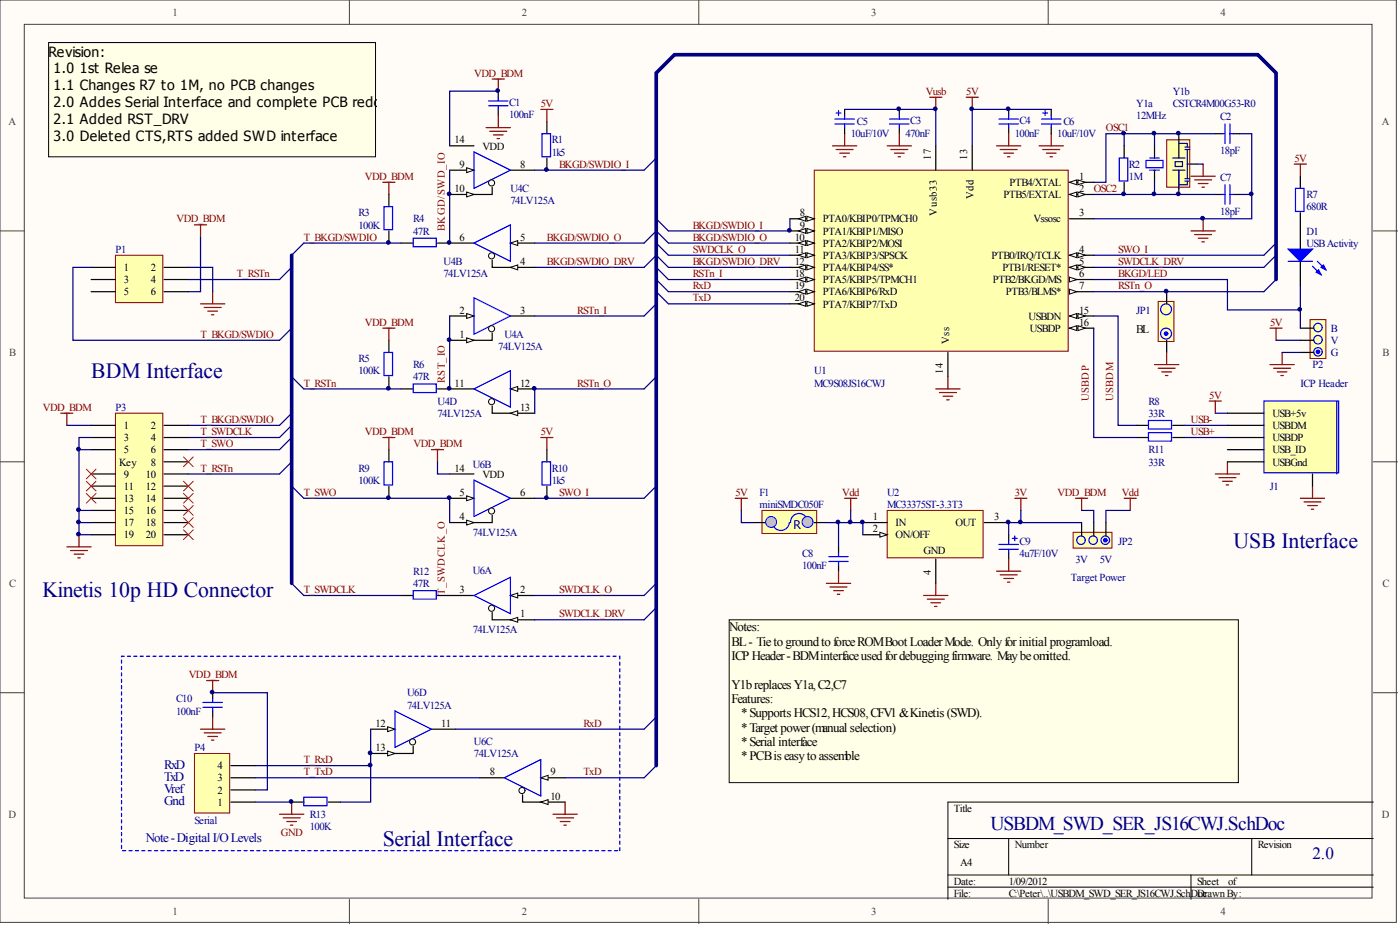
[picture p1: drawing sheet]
<svg xmlns="http://www.w3.org/2000/svg" width="292mm" height="193mm" viewBox="0 0 292 193" stroke-linecap="round" stroke-linejoin="round" font-family="sans-serif">
<g fill="#fffcf8" stroke="#404040" stroke-width=".21">
<path d="M0 0h291.3v192.4h-291.3z"/>
<path d="M5.1 5.1h281.2v182.3h-281.2z"/>
</g>
<path d="M72.9 0v5.1M145.8 0v5.1M218.7 0v5.1M0 48.2h5.1M286.5 48.2h5.1M0 96.3h5.1M286.5 96.3h5.1M0 144.5h5.1M286.5 144.5h5.1M72.9 187.6v5.1M145.8 187.6v5.1M218.7 187.6v5.1" fill="none" stroke="#404040" stroke-width=".21"/>
<path d="M197.8 174.9h88.7M210.5 174.9v7.6M261.2 174.9v7.6M286.5 167.3h-88.7v20.3M197.8 182.5h88.7M197.8 185.1h88.7M248.5 182.5v5.1" fill="none" stroke="#000" stroke-width=".21"/>
<g fill="none" stroke="#000" stroke-width=".25">
<path d="M104 19v1.3M104 22.8v1.3M114.1 25.4v2.5M114.1 33v2.5M176.2 22.8v1.3M176.2 26.6v1.3M187.6 22.8v1.3M187.6 26.6v1.3M210.5 22.8v1.3M210.5 26.6v1.3M219.3 22.8v1.3M219.3 26.6v1.3"/>
<path d="M234.5 30.4v2.6M234.5 38v2.6M253.6 27.9h1.2M257.4 27.9h1.2M271.3 36.8v2.5M81.1 40.6v2.5M81.1 48.2v2.5M83.7 50.7h2.5M91.3 50.7h2.5M253.6 40.6h1.2M257.4 40.6h1.2M271.3 44.4v2.5"/>
<path d="M83.7 81.1h2.5M91.3 81.1h2.5M237.1 88.7h2.5M237.1 91.3h2.5M244.7 88.7h2.5M244.7 91.3h2.5"/>
</g>
<g fill="none" stroke="#00f" stroke-width=".25">
<path d="M101.9 21h4.1M101.9 22.1h4.1M104 20.3v.7M104 22.1v.7M113.1 27.9h1.8v4.8h-1.8zM174.2 24.9h4.1M174.2 25.9h4.1M174.4 23.6h1.1M175 23.1v1M176.2 24.1v.8M176.2 25.9v.7M185.6 24.9h4.1"/>
<path d="M185.6 25.9h4.1M187.6 24.1v.8M187.6 25.9v.7M208.4 24.9h4.1M208.4 25.9h4.1M210.5 24.1v.8M210.5 25.9v.7M217.3 24.9h4.1M217.3 25.9h4.1M217.6 23.6h1M218.1 23.1v1M219.3 24.1v.8"/>
<path d="M219.3 25.9v.7M233.5 33h1.8v4.8h-1.8zM254.8 27.9h.8M255.6 25.9v4M255.6 38.5v4.1M256.6 25.9v4M256.6 38.5v4.1M256.6 27.9h.8M270.3 39.3h1.8v4.8h-1.8zM80.1 43.1h1.8v4.8h-1.8zM86.2 49.7h4.8v1.8h-4.8zM254.8 40.6h.8"/>
<path d="M256.6 40.6h.8M86.2 80.1h4.8v1.8h-4.8zM239.6 87.7h4.8v1.8h-4.8zM239.6 90.3h4.8v1.7h-4.8z"/>
</g>
<g fill="none" stroke="#800000" stroke-width=".25">
<path d="M79.9 38h2.5M81.1 38v2.6M101.4 26.6h5.1M102.2 27.4h3.5M102.9 28.1h2.1M103.7 28.9h.5M104 24.1v2.5M112.8 22.8h2.6M114.1 22.8v2.6M173.7 30.4h5.1M174.4 31.2h3.6M175.2 31.9h2"/>
<path d="M176 32.7h.5M176.2 27.9v2.5M185.1 30.4h5.1M185.9 31.2h3.5M186.6 31.9h2M187.4 32.7h.5M187.6 27.9v2.5M194 20.3h2.5M195.2 20.3v2.5M201.6 20.3h2.5M202.8 20.3v2.5M207.9 30.4h5.1"/>
<path d="M208.7 31.2h3.5M209.4 31.9h2.1M210.2 32.7h.5M210.5 27.9v2.5M216.8 30.4h5.1M217.6 31.2h3.5M218.3 31.9h2M219.1 32.7h.5M219.3 27.9v2.5M270 34.2h2.6M271.3 34.2v2.6M248.5 48.2h5.1"/>
<path d="M249.2 48.9h3.6M250 49.7h2M250.8 50.5h.5M251 45.6v2.6M197.8 78.6v2.5M265 76.1h5M265.7 76.8h3.6M266.5 77.6h2M267.3 78.3h.5M267.5 73.5v2.6M195.2 81.1h5.1M196 81.9h3.6"/>
<path d="M196.8 82.7h2M197.5 83.4h.5M252.3 83.7h2.5M253.6 98.9h5M253.6 83.7v2.5M254.3 99.6h3.6M256.1 96.3v2.6M255.1 100.4h2M255.8 101.2h.5"/>
</g>
<path d="M111.6 35.5h22.8M253.6 27.9h-22.9v10.1h-2.5M63.4 50.7h20.3M111.6 55.8h22.8M111.6 50.7h22.8M139.5 58.3h25.3M111.6 65.9h22.8M247.2 88.7h8.9M253.6 86.2h2.5" fill="none" stroke="#000080" stroke-width=".25"/>
<path d="M10.1 8.9h68.3v23.8h-68.3z" fill="#ffffe8" stroke="#000" stroke-width=".21"/>
<g fill="none" stroke="#000080" stroke-width=".25">
<path d="M136.9 33l-2.5 2.5M176.2 22.8h19v7.6M219.3 22.8h-16.5v7.6M258.6 27.9h2.6v17.7h-33M136.9 45.6l2.6 2.6M136.9 55.8l2.6 2.5M136.9 53.2l-2.5 2.6M136.9 48.2l-2.5 2.5M139.5 50.7h25.3M228.2 40.6h25.4M228.2 55.8h35.5M258.6 40.6h2.6"/>
<path d="M136.9 63.4l-2.5 2.5M136.9 78.6l-2.5 2.5M228.2 68.5v22.8h8.9M247.2 91.3h8.9"/>
</g>
<path d="M102.7 16.5h2.5M104 16.5v2.5M271.3 103.9h5.1M272.1 104.7h3.5M272.8 105.5h2.1M273.6 106.2h.5M273.8 101.4v2.5" fill="none" stroke="#800000" stroke-width=".25"/>
<path d="M152.1 129.3h106.3v34h-106.3z" fill="#ffffe8" stroke="#000" stroke-width=".21"/>
<path d="M265 68.5h2.5M266.2 68.5v2.5" fill="none" stroke="#800000" stroke-width=".25"/>
<path d="M273.3 66.7h3.3v8.1h-3.3z" fill="#ffffb0" stroke="#800000" stroke-width=".21"/>
<g fill="none" stroke="#00f" stroke-width=".25">
<circle cx="275" cy="68.3" r=".89"/>
<circle cx="275" cy="73.4" r=".89"/>
<circle cx="275" cy="70.9" r=".89"/>
</g>
<path d="M271.3 71h2.8M271.3 73.5h2.8M271.3 68.5h2.8" fill="none" stroke="#000" stroke-width=".25"/>
<circle cx="275" cy="73.4" r=".38" fill="#00f" stroke="#00f" stroke-width=".21"/>
<path d="M228.2 58.3h27.9v6.4h15.2v-5.1M266.2 71h5.1M267.5 73.5h3.8" fill="none" stroke="#000080" stroke-width=".25"/>
<path d="M169.9 35.5h53v37.8h-53z" fill="#ffffb0" stroke="#800000" stroke-width=".21"/>
<path d="M223.1 38h5.1" fill="none" stroke="#000" stroke-width=".25"/>
<g fill="#fffcf8" stroke="#000" stroke-width=".21">
<path d="M223.1 38l1.6-.5v1z"/>
<path d="M224.9 37.5l1.5 .5-1.5 .5z"/>
</g>
<path d="M223.1 40.6h5.1" fill="none" stroke="#000" stroke-width=".25"/>
<g fill="#fffcf8" stroke="#000" stroke-width=".21">
<path d="M223.1 40.6l1.6-.5v1z"/>
<path d="M224.9 40.1l1.5 .5-1.5 .5z"/>
</g>
<path d="M223.1 45.6h5.1M223.1 53.2h5.1" fill="none" stroke="#000" stroke-width=".25"/>
<g fill="#fffcf8" stroke="#000" stroke-width=".21">
<path d="M223.1 53.2l1.6-.5v1.1z"/>
<path d="M224.9 52.7l1.5 .5-1.5 .6z"/>
</g>
<path d="M223.1 55.8h5.1" fill="none" stroke="#000" stroke-width=".25"/>
<g fill="#fffcf8" stroke="#000" stroke-width=".21">
<path d="M223.1 55.8l1.6-.5v1z"/>
<path d="M224.9 55.3l1.5 .5-1.5 .5z"/>
</g>
<path d="M223.1 58.3h5.1" fill="none" stroke="#000" stroke-width=".25"/>
<path d="M223.1 57.8l1.6 .5-1.6 .5z" fill="#fffcf8" stroke="#000" stroke-width=".21"/>
<path d="M223.1 60.9h5.1" fill="none" stroke="#000" stroke-width=".25"/>
<path d="M223.1 60.3l1.6 .6-1.6 .5z" fill="#fffcf8" stroke="#000" stroke-width=".21"/>
<path d="M164.8 45.6h5.1" fill="none" stroke="#000" stroke-width=".25"/>
<g fill="#fffcf8" stroke="#000" stroke-width=".21">
<path d="M168.4 45.1l1.5 .5-1.5 .5z"/>
<path d="M166.6 45.6l1.5-.5v1z"/>
</g>
<path d="M164.8 48.2h5.1" fill="none" stroke="#000" stroke-width=".25"/>
<g fill="#fffcf8" stroke="#000" stroke-width=".21">
<path d="M168.4 47.7l1.5 .5-1.5 .5z"/>
<path d="M166.6 48.2l1.5-.5v1z"/>
</g>
<path d="M164.8 50.7h5.1" fill="none" stroke="#000" stroke-width=".25"/>
<g fill="#fffcf8" stroke="#000" stroke-width=".21">
<path d="M168.4 50.2l1.5 .5-1.5 .5z"/>
<path d="M166.6 50.7l1.5-.5v1z"/>
</g>
<path d="M164.8 53.2h5.1" fill="none" stroke="#000" stroke-width=".25"/>
<g fill="#fffcf8" stroke="#000" stroke-width=".21">
<path d="M168.4 52.7l1.5 .5-1.5 .6z"/>
<path d="M166.6 53.2l1.5-.5v1.1z"/>
</g>
<path d="M164.8 55.8h5.1" fill="none" stroke="#000" stroke-width=".25"/>
<g fill="#fffcf8" stroke="#000" stroke-width=".21">
<path d="M168.4 55.3l1.5 .5-1.5 .5z"/>
<path d="M166.6 55.8l1.5-.5v1z"/>
</g>
<path d="M202.8 30.4v5.1M197.8 73.5v5.1M223.1 65.9h5.1" fill="none" stroke="#000" stroke-width=".25"/>
<g fill="#fffcf8" stroke="#000" stroke-width=".21">
<path d="M223.1 65.9l1.6-.5v1z"/>
<path d="M224.9 65.4l1.5 .5-1.5 .5z"/>
</g>
<path d="M223.1 68.5h5.1" fill="none" stroke="#000" stroke-width=".25"/>
<g fill="#fffcf8" stroke="#000" stroke-width=".21">
<path d="M223.1 68.5l1.6-.6v1.1z"/>
<path d="M224.9 67.9l1.5 .6-1.5 .5z"/>
</g>
<path d="M195.2 30.4v5.1M164.8 58.3h5.1" fill="none" stroke="#000" stroke-width=".25"/>
<g fill="#fffcf8" stroke="#000" stroke-width=".21">
<path d="M168.4 57.8l1.5 .5-1.5 .5z"/>
<path d="M166.6 58.3l1.5-.5v1z"/>
</g>
<path d="M164.8 60.9h5.1" fill="none" stroke="#000" stroke-width=".25"/>
<g fill="#fffcf8" stroke="#000" stroke-width=".21">
<path d="M168.4 60.3l1.5 .6-1.5 .5z"/>
<path d="M166.6 60.9l1.5-.6v1.1z"/>
</g>
<path d="M164.8 63.4h5.1" fill="none" stroke="#000" stroke-width=".25"/>
<g fill="#fffcf8" stroke="#000" stroke-width=".21">
<path d="M168.4 62.9l1.5 .5-1.5 .5z"/>
<path d="M166.6 63.4l1.5-.5v1z"/>
</g>
<path d="M271.3 46.9v5.1M271.3 54.5v5.1M81.1 71v2.5M81.1 78.6v2.5M106.5 124.2h5.1" fill="none" stroke="#000" stroke-width=".25"/>
<path d="M268.8 54.5h5M273.8 55.5l1.8 1.8M274.9 54.5l1.7 1.8M80.1 73.5h1.8v4.8h-1.8z" fill="none" stroke="#00f" stroke-width=".25"/>
<path d="M79.9 68.5h2.5M81.1 68.5v2.5M43.1 142h2.5M44.4 142v2.5" fill="none" stroke="#800000" stroke-width=".25"/>
<path d="M63.4 81.1h20.3M136.9 159.7l-2.5 2.6M136.9 149.6l-2.5 2.5" fill="none" stroke="#000080" stroke-width=".25"/>
<g fill="#00f" stroke="#00f" stroke-width=".25">
<path d="M268.8 52h5l-2.5 2.5z"/>
<path d="M274.6 56.8l.5-.5 .5 1z"/>
<path d="M275.6 55.8l.5-.5 .5 1z"/>
</g>
<path d="M106.5 124.2l1.5-.5v1z" fill="#fffcf8" stroke="#000" stroke-width=".21"/>
<path d="M106.5 129.3h5.1" fill="none" stroke="#000" stroke-width=".25"/>
<path d="M106.5 129.3l1.5-.5v1z" fill="#fffcf8" stroke="#000" stroke-width=".21"/>
<path d="M93.8 124.2h5.1M102.7 127.8v1.5h3.8" fill="none" stroke="#000" stroke-width=".25"/>
<path d="M98.9 124.2l7.6-3.8v7.6z" fill="none" stroke="#00f" stroke-width=".25"/>
<circle cx="102.6" cy="126.9" r=".63" fill="#fffcf8" stroke="#000" stroke-width=".21"/>
<path d="M93.8 98.9h5.1M93.8 103.9h5.1" fill="none" stroke="#000" stroke-width=".25"/>
<path d="M97.4 103.4l1.5 .5-1.5 .6z" fill="#fffcf8" stroke="#000" stroke-width=".21"/>
<path d="M93.8 109h5.1" fill="none" stroke="#000" stroke-width=".25"/>
<path d="M97.4 108.5l1.5 .5-1.5 .5z" fill="#fffcf8" stroke="#000" stroke-width=".21"/>
<path d="M102.7 107.5v1.5h-3.8M106.5 103.9h5.1" fill="none" stroke="#000" stroke-width=".25"/>
<path d="M98.9 100.1l7.6 3.8-7.6 3.9z" fill="none" stroke="#00f" stroke-width=".25"/>
<circle cx="102.6" cy="106.6" r=".63" fill="#fffcf8" stroke="#000" stroke-width=".21"/>
<path d="M112.8 162.3h5.1" fill="none" stroke="#000" stroke-width=".25"/>
<path d="M112.8 162.3l1.6-.5v1z" fill="#fffcf8" stroke="#000" stroke-width=".21"/>
<path d="M112.8 167.3h5.1" fill="none" stroke="#000" stroke-width=".25"/>
<path d="M112.8 167.3l1.6-.5v1z" fill="#fffcf8" stroke="#000" stroke-width=".21"/>
<path d="M100.2 162.3h5M109 165.8v1.5h3.8" fill="none" stroke="#000" stroke-width=".25"/>
<path d="M105.2 162.3l7.6-3.8v7.6z" fill="none" stroke="#00f" stroke-width=".25"/>
<circle cx="108.9" cy="164.9" r=".63" fill="#fffcf8" stroke="#000" stroke-width=".21"/>
<path d="M77.3 152.1h5.1" fill="none" stroke="#000" stroke-width=".25"/>
<path d="M80.9 151.6l1.5 .5-1.5 .5z" fill="#fffcf8" stroke="#000" stroke-width=".21"/>
<path d="M77.3 157.2h5.1" fill="none" stroke="#000" stroke-width=".25"/>
<path d="M80.9 156.7l1.5 .5-1.5 .5z" fill="#fffcf8" stroke="#000" stroke-width=".21"/>
<path d="M86.2 155.7v1.5h-3.8M90 152.1h5.1" fill="none" stroke="#000" stroke-width=".25"/>
<path d="M82.4 148.3l7.6 3.8-7.6 3.8z" fill="none" stroke="#00f" stroke-width=".25"/>
<circle cx="86.1" cy="154.8" r=".63" fill="#fffcf8" stroke="#000" stroke-width=".21"/>
<g fill="none" stroke="#000080" stroke-width=".25">
<path d="M136.9 53.2l2.6 2.6h25.3M136.9 50.7l2.6 2.5h25.3M136.9 58.3l2.6 2.6h25.3M266.2 50.7l-2.5 2.5h-35.5M266.2 53.2l-2.5 2.6M136.9 60.9l2.6 2.5h25.3M228.2 65.9h5.1v22.8h3.8M91.3 96.3v2.6h2.5M44.4 144.5h11.4v20.3h-2.6M77.3 152.1v7.6h-24.1M95.1 152.1h39.3M53.2 167.3h7.7"/>
<path d="M117.9 162.3h16.5"/>
</g>
<g fill="none" stroke="#800000" stroke-width=".25">
<path d="M90 93.8h2.5M91.3 93.8v2.5M41.8 152.1h5.1M42.6 152.9h3.5M43.4 153.6h2M44.1 154.4h.5M44.4 149.6v2.5M58.3 169.9h5.1M59.1 170.6h3.5M59.8 171.4h2.1M60.6 172.1h.5M60.9 167.3v2.6"/>
<path d="M115.4 169.9h5M116.1 170.6h3.6M116.9 171.4h2M117.7 172.1h.5M117.9 167.3v2.6"/>
</g>
<path d="M93.8 65.9h5.1M44.4 144.5v1.3M44.4 148.3v1.3" fill="none" stroke="#000" stroke-width=".25"/>
<path d="M42.3 146.5h4.1M42.3 147.6h4.1M44.4 145.8v.7M44.4 147.6v.7" fill="none" stroke="#00f" stroke-width=".25"/>
<path d="M129.3 177.5v-40.6h-103.9v40.6h103.9" fill="none" stroke="#00f" stroke-width=".25" stroke-dasharray=".7 .7"/>
<path d="M266.2 58.3v-43.1l-3.8-3.8h-121.7l-3.8 3.8v144.5" fill="none" stroke="#000080" stroke-width=".76"/>
<path d="M97.4 65.4l1.5 .5-1.5 .5z" fill="#fffcf8" stroke="#000" stroke-width=".21"/>
<path d="M93.8 71h5.1" fill="none" stroke="#000" stroke-width=".25"/>
<path d="M97.4 70.5l1.5 .5-1.5 .5z" fill="#fffcf8" stroke="#000" stroke-width=".21"/>
<path d="M102.7 69.5v1.5h-3.8M106.5 65.9h5.1" fill="none" stroke="#000" stroke-width=".25"/>
<path d="M98.9 62.1l7.6 3.8-7.6 3.8z" fill="none" stroke="#00f" stroke-width=".25"/>
<circle cx="102.6" cy="68.6" r=".63" fill="#fffcf8" stroke="#000" stroke-width=".21"/>
<path d="M106.5 50.7h5.1" fill="none" stroke="#000" stroke-width=".25"/>
<path d="M106.5 50.7l1.5-.5v1z" fill="#fffcf8" stroke="#000" stroke-width=".21"/>
<path d="M106.5 55.8h5.1" fill="none" stroke="#000" stroke-width=".25"/>
<path d="M106.5 55.8l1.5-.5v1z" fill="#fffcf8" stroke="#000" stroke-width=".21"/>
<path d="M93.8 50.7h5.1M102.7 54.3v1.5h3.8" fill="none" stroke="#000" stroke-width=".25"/>
<path d="M98.9 50.7l7.6-3.8v7.6z" fill="none" stroke="#00f" stroke-width=".25"/>
<circle cx="102.6" cy="53.4" r=".63" fill="#fffcf8" stroke="#000" stroke-width=".21"/>
<path d="M93.8 30.4h5.1M93.8 35.5h5.1" fill="none" stroke="#000" stroke-width=".25"/>
<path d="M97.4 35l1.5 .5-1.5 .5z" fill="#fffcf8" stroke="#000" stroke-width=".21"/>
<path d="M93.8 40.6h5.1" fill="none" stroke="#000" stroke-width=".25"/>
<path d="M97.4 40.1l1.5 .5-1.5 .5z" fill="#fffcf8" stroke="#000" stroke-width=".21"/>
<path d="M102.7 39v1.6h-3.8M106.5 35.5h5.1" fill="none" stroke="#000" stroke-width=".25"/>
<path d="M98.9 31.7l7.6 3.8-7.6 3.8z" fill="none" stroke="#00f" stroke-width=".25"/>
<circle cx="102.6" cy="38.2" r=".63" fill="#fffcf8" stroke="#000" stroke-width=".21"/>
<path d="M106.5 81.1h5.1" fill="none" stroke="#000" stroke-width=".25"/>
<path d="M106.5 81.1l1.5-.5v1z" fill="#fffcf8" stroke="#000" stroke-width=".21"/>
<path d="M106.5 86.2h5.1" fill="none" stroke="#000" stroke-width=".25"/>
<path d="M106.5 86.2l1.5-.5v1z" fill="#fffcf8" stroke="#000" stroke-width=".21"/>
<path d="M93.8 81.1h5.1M102.7 84.7v1.5h3.8" fill="none" stroke="#000" stroke-width=".25"/>
<path d="M98.9 81.1l7.6-3.8v7.6z" fill="none" stroke="#00f" stroke-width=".25"/>
<circle cx="102.6" cy="83.8" r=".63" fill="#fffcf8" stroke="#000" stroke-width=".21"/>
<path d="M240.9 30.4v2.6M240.9 35.5v2.5" fill="none" stroke="#000" stroke-width=".25"/>
<path d="M239.1 33.5h3.6v1.5h-3.6zM239.9 33h2M239.9 35.5h2" fill="none" stroke="#00f" stroke-width=".25"/>
<path d="M240.9 27.9v2.5M240.9 38v2.6" fill="none" stroke="#000080" stroke-width=".25"/>
<path d="M263.7 83.7h15.6v14.9h-15.6z" fill="#ffffb0" stroke="#00f" stroke-width=".25"/>
<path d="M256.1 86.2h7.6M256.1 91.3h7.6M256.1 88.7h7.6M256.1 96.3h7.6M256.1 93.8h7.6M273.8 98.9v2.5" fill="none" stroke="#000" stroke-width=".25"/>
<path d="M278.9 83.7v15.2" fill="none" stroke="#00f" stroke-width=".25"/>
<path d="M224.4 103.9h2.5M225.7 103.9v2.6" fill="none" stroke="#800000" stroke-width=".25"/>
<path d="M136.9 48.2l2.6 2.5" fill="none" stroke="#000080" stroke-width=".25"/>
<path d="M40.6 157.2h7.3v12.4h-7.3z" fill="#ffffb0" stroke="#800000" stroke-width=".21"/>
<path d="M48.2 159.7h5M48.2 167.3h5M48.2 164.8h5M48.2 162.3h5M60.9 167.3h2.5M68.5 167.3h2.5" fill="none" stroke="#000" stroke-width=".25"/>
<path d="M63.4 166.3h4.8v1.8h-4.8z" fill="none" stroke="#00f" stroke-width=".25"/>
<path d="M104 19h-10.2v11.4M93.8 35.5v15.2M93.8 65.9v15.2M136.9 121.7l-2.5 2.5h-22.8M136.9 126.8l-2.5 2.5h-22.8M77.3 159.7v7.6h-6.3" fill="none" stroke="#000080" stroke-width=".25"/>
<path d="M40.6 46.9h2.5M41.8 46.9v2.5M41.8 63.4h5.1M42.6 64.1h3.5M43.4 64.9h2M44.1 65.7h.5M44.4 60.9v2.5" fill="none" stroke="#800000" stroke-width=".25"/>
<path d="M24.1 53.2h9.9v9.9h-9.9z" fill="#ffffb0" stroke="#800000" stroke-width=".21"/>
<path d="M19 55.8h5.1M19 58.3h5.1M34.2 55.8h5.1M34.2 58.3h5.1M19 60.9h5.1M34.2 60.9h5.1" fill="none" stroke="#000" stroke-width=".25"/>
<path d="M12.7 86.2h2.5M13.9 86.2v2.5" fill="none" stroke="#800000" stroke-width=".25"/>
<path d="M13.9 88.7h5.1M60.9 86.2l-2.6 2.5h-19M60.9 96.3l-2.6 2.6h-19M60.9 88.7l-2.6 2.6h-19" fill="none" stroke="#000080" stroke-width=".25"/>
<path d="M24.1 86.2h9.9v27.6h-9.9z" fill="#ffffb0" stroke="#800000" stroke-width=".21"/>
<g fill="none" stroke="#000" stroke-width=".25">
<path d="M19 88.7h5.1M19 91.3h5.1M19 93.8h5.1M19 98.9h5.1M34.2 88.7h5.1M34.2 91.3h5.1M34.2 93.8h5.1M34.2 96.3h5.1M34.2 98.9h5.1M81.1 93.8v2.5M114.1 93.8v2.5M19 101.4h5.1"/>
<path d="M19 103.9h5.1M19 106.5h5.1M19 109h5.1M19 111.6h5.1M34.2 101.4h5.1M34.2 103.9h5.1M34.2 106.5h5.1M34.2 109h5.1M34.2 111.6h5.1M81.1 101.4v2.5M114.1 101.4v2.5M83.7 124.2h2.5"/>
<path d="M91.3 124.2h2.5"/>
</g>
<g fill="none" stroke="#f00" stroke-width=".21">
<path d="M18 97.9l2 2M20 97.9l-2 2M38.3 95.3l2 2.1M40.3 95.3l-2 2.1M18 102.9l2 2.1M18 100.4l2 2M20 102.9l-2 2.1M20 100.4l-2 2M38.3 110.5l2 2.1M38.3 108l2 2M38.3 105.5l2 2M38.3 102.9l2 2.1"/>
<path d="M38.3 100.4l2 2M40.3 110.5l-2 2.1M40.3 108l-2 2M40.3 105.5l-2 2M40.3 102.9l-2 2.1M40.3 100.4l-2 2"/>
</g>
<g fill="none" stroke="#000080" stroke-width=".25">
<path d="M19 55.8h-3.8v15.2h43.1l2.6-2.5M39.3 55.8h5.1v5.1M41.8 49.4v11.5h-2.5M60.9 55.8l-2.6 2.5h-19M63.4 50.7l-2.5 2.5M60.9 78.6l2.5 2.5M16.5 93.8h2.5M19 91.3h-2.5v20.3h2.5M60.9 91.3l-2.6 2.5h-19M134.4 81.1h-22.8v5.1M16.5 106.5h2.5M16.5 109h2.5"/>
<path d="M60.9 101.4l2.5 2.5h30.4v5.1M136.9 101.4l-2.5 2.5h-22.8M60.9 121.7l2.5 2.5h20.3M53.2 162.3h47"/>
</g>
<path d="M79.9 91.3h2.5M81.1 91.3v2.5M112.8 91.3h2.6M114.1 91.3v2.5M13.9 114.1h5.1M14.7 114.8h3.6M15.5 115.6h2M16.2 116.4h.5M16.5 111.6v2.5" fill="none" stroke="#800000" stroke-width=".25"/>
<path d="M60.9 53.2v68.5" fill="none" stroke="#000080" stroke-width=".76"/>
<path d="M80.1 96.3h1.8v4.9h-1.8zM113.1 96.3h1.8v4.9h-1.8zM86.2 123.2h4.8v1.8h-4.8z" fill="none" stroke="#00f" stroke-width=".25"/>
<path d="M241.6 62.9h3.3v8.3h-3.3z" fill="#ffffb0" stroke="#800000" stroke-width=".21"/>
<g fill="none" stroke="#00f" stroke-width=".25">
<path d="M172.9 116.1h4.1M172.9 117.1h4.1M175 115.4v.7M175 117.1v.8M208.4 113.6h4.1M208.4 114.6h4.1M210.5 112.8v.8M210.5 114.6v.8M211.2 112.3h1M211.7 111.8v1"/>
<circle cx="243.3" cy="69.6" r="1.14"/>
<circle cx="243.3" cy="64.5" r="1.14"/>
</g>
<path d="M243.4 60.9v2.5M243.4 71v2.5M175 114.1v1.3M175 117.9v1.3M210.5 111.6v1.2M210.5 115.4v1.2" fill="none" stroke="#000" stroke-width=".25"/>
<circle cx="243.3" cy="69.6" r=".38" fill="#00f" stroke="#00f" stroke-width=".21"/>
<g fill="none" stroke="#800000" stroke-width=".25">
<path d="M240.9 76.1h5.1M241.6 76.8h3.6M242.4 77.6h2M243.2 78.3h.5M243.4 73.5v2.6M175 119.2v2.5M207.9 119.2h5.1M208.7 119.9h3.5M210.5 116.6v2.6M172.4 121.7h5.1M173.2 122.5h3.5M173.9 123.2h2.1"/>
<path d="M174.7 124h.5M192.7 124.2h5.1M193.5 125h3.5M194.2 125.8h2.1M195 126.5h.5M195.2 121.7v2.5M209.4 120.7h2.1M210.2 121.4h.5"/>
</g>
<path d="M185.1 106.5h20v9.9h-20z" fill="#ffffb0" stroke="#800000" stroke-width=".21"/>
<path d="M180 111.6h5.1M195.2 116.6v5.1" fill="none" stroke="#000" stroke-width=".25"/>
<path d="M183.6 111l1.5 .6-1.5 .5z" fill="#fffcf8" stroke="#000" stroke-width=".21"/>
<path d="M180 109h5.1M205.4 109h5.1" fill="none" stroke="#000" stroke-width=".25"/>
<path d="M153.4 103.9h2.5M154.7 103.9v2.6" fill="none" stroke="#800000" stroke-width=".25"/>
<path d="M159 106.5h11.4v4.8h-11.4z" fill="#ffffb0" stroke="#800000" stroke-width=".21"/>
<path d="M157.2 109h2.5M169.9 109h2.5" fill="none" stroke="#000" stroke-width=".25"/>
<path d="M164.7 109a1.77 1.77 0 0 1-1.8 1.7 1.77 1.77 0 0 1-1.8-1.7M168.5 109a1.77 1.77 0 0 0-1.8-1.9 1.77 1.77 0 0 0-1.8 1.9" fill="none" stroke="#00f" stroke-width=".25"/>
<g fill="#c0c0c0" stroke="#00f" stroke-width=".21">
<circle cx="160.9" cy="108.9" r="1.14"/>
<circle cx="168.5" cy="108.9" r="1.14"/>
</g>
<path d="M164.8 45.6v2.6h-25.3M154.7 106.5v2.5h2.5M235.8 106.5h-5.1v2.5" fill="none" stroke="#000080" stroke-width=".25"/>
<path d="M176.2 103.9h2.6M177.5 103.9v2.6M211.7 103.9h2.6M213 103.9v2.6M234.5 103.9h2.6M235.8 103.9v2.6" fill="none" stroke="#800000" stroke-width=".25"/>
<path d="M223.9 111h8.1v3.3h-8.1z" fill="#ffffb0" stroke="#800000" stroke-width=".21"/>
<g fill="none" stroke="#00f" stroke-width=".25">
<circle cx="225.5" cy="112.7" r=".89"/>
<circle cx="228.1" cy="112.7" r=".89"/>
<circle cx="230.6" cy="112.7" r=".89"/>
</g>
<path d="M225.7 109v2.8M228.2 109v2.8M230.7 109v2.8" fill="none" stroke="#000" stroke-width=".25"/>
<circle cx="230.6" cy="112.7" r=".38" fill="#00f" stroke="#00f" stroke-width=".21"/>
<path d="M266.2 58.3l-2.5 2.6h-35.5M225.7 106.5h2.5v2.5" fill="none" stroke="#000080" stroke-width=".25"/>
<path d="M243.4 29.2h4.8v9.8h-4.8z" fill="#ffffb0" stroke="#800000" stroke-width=".21"/>
<path d="M246 27.9v5.1M246 39.3v1.3M248.5 34.2h1.3" fill="none" stroke="#000" stroke-width=".25"/>
<path d="M244.7 33h2.5M244.7 35.5h2.5M245.2 33.7h1.5v1h-1.5zM246 35.5v3.8M246 29.9h1.7v.8M247.2 30.7h1M247.2 31.2h1M247.2 37.8h1M247.2 37.3h1M247.7 31.2v6.1M247.7 37.8v.7h-1.7M247.7 34.2h.8" fill="none" stroke="#11037f" stroke-width=".25"/>
<path d="M234.5 27.9v2.5M249.8 34.2h1.2M271.3 64.7v3.8M172.4 109h7.6v2.6M175 109v5.1M177.5 106.5v2.5M213 106.5v2.5M225.7 109h-15.2v2.6" fill="none" stroke="#000080" stroke-width=".25"/>
<path d="M248.5 36.8h5.1M249.2 37.5h3.6M250 38.3h2M250.8 39h.5M251 34.2v2.6" fill="none" stroke="#800000" stroke-width=".25"/>
<g fill="#000080" stroke="#000080" stroke-width=".21">
<circle cx="16.4" cy="111.4" r=".38"/>
<circle cx="16.4" cy="108.9" r=".38"/>
<circle cx="16.4" cy="106.4" r=".38"/>
<circle cx="16.4" cy="93.7" r=".38"/>
<circle cx="44.2" cy="144.4" r=".38"/>
<circle cx="60.7" cy="167.2" r=".38"/>
<circle cx="77.2" cy="159.6" r=".38"/>
<circle cx="77.2" cy="157.1" r=".38"/>
<circle cx="81" cy="103.8" r=".38"/>
<circle cx="81" cy="81" r=".38"/>
<circle cx="81" cy="50.6" r=".38"/>
<circle cx="93.7" cy="103.8" r=".38"/>
<circle cx="93.7" cy="81" r=".38"/>
<circle cx="93.7" cy="70.9" r=".38"/>
<circle cx="93.7" cy="50.6" r=".38"/>
<circle cx="93.7" cy="40.4" r=".38"/>
<circle cx="103.8" cy="18.9" r=".38"/>
<circle cx="111.4" cy="81" r=".38"/>
<circle cx="114" cy="103.8" r=".38"/>
<circle cx="114" cy="35.4" r=".38"/>
<circle cx="164.7" cy="48" r=".38"/>
<circle cx="174.8" cy="108.9" r=".38"/>
<circle cx="177.4" cy="108.9" r=".38"/>
<circle cx="179.9" cy="108.9" r=".38"/>
<circle cx="187.5" cy="22.7" r=".38"/>
<circle cx="195.1" cy="22.7" r=".38"/>
<circle cx="202.7" cy="22.7" r=".38"/>
<circle cx="210.3" cy="108.9" r=".38"/>
<circle cx="210.3" cy="22.7" r=".38"/>
<circle cx="212.9" cy="108.9" r=".38"/>
<circle cx="234.4" cy="40.4" r=".38"/>
<circle cx="234.4" cy="27.8" r=".38"/>
<circle cx="240.8" cy="40.4" r=".38"/>
<circle cx="240.8" cy="27.8" r=".38"/>
<circle cx="243.3" cy="60.7" r=".38"/>
<circle cx="245.8" cy="40.4" r=".38"/>
<circle cx="245.8" cy="27.8" r=".38"/>
<circle cx="250.9" cy="45.5" r=".38"/>
<circle cx="261" cy="40.4" r=".38"/>
<circle cx="271.2" cy="64.5" r=".38"/>
</g>
<g font-size="4.5" fill="#000080">
<text x="19" y="78.9">BDM Interface</text>
<text x="257.4" y="114.4">USB Interface</text>
<text x="8.9" y="124.5">Kinetis 10p HD Connector</text>
<text x="79.9" y="176.5">Serial Interface</text>
</g>
<text font-size="4.1" fill="#000080" x="206.7" y="173.1">USBDM_SWD_SER_JS16CWJ.SchDoc</text>
<text font-size="3.6" fill="#000080" x="273.8" y="179.2">2.0</text>
<g font-size="2.9">
<text x="10.1" y="11.8">Revision:</text>
<text x="11.1" y="15.3">1.0</text>
<text x="16.6" y="15.3">1st Relea se</text>
<text x="11.1" y="18.8">1.1 Changes R7 to 1M, no PCB changes</text>
<text x="11.1" y="22.3">2.0 Addes Serial Interface and complete PCB redo</text>
<text x="11.1" y="25.8">2.1 Added RST_DRV</text>
<text x="11.1" y="29.3">3.0 Deleted CTS,RTS added SWD interface</text>
</g>
<g font-size="2.7">
<text x="152.1" y="131.7">Notes:</text>
<text x="152.6" y="134.7">BL- TietogroundtoforceROMBoot LoaderMode. Onlyforinitial programload.</text>
<text x="152.6" y="137.7">ICP Header-BDMinterfaceusedfordebuggingfirmware. Maybeomitted.</text>
<text x="152.6" y="143.7">Y1breplacesY1a,C2,C7</text>
<text x="152.6" y="146.7">Features:</text>
<text x="154.6" y="149.7">*Supports HCS12,HCS08,CFV1&amp;Kinetis (SWD).</text>
<text x="154.6" y="152.7">*Target power(manual selection)</text>
<text x="154.6" y="155.6">*Serial interface</text>
<text x="154.6" y="158.6">*PCBis easytoassemble</text>
</g>
<g font-size="2.7" fill="#000080">
<text x="34.2" y="160.4">RxD</text>
<text x="34.2" y="165.5">Vref</text>
<text x="34.2" y="163">TxD</text>
<text x="34.2" y="168">Gnd</text>
<text x="30.4" y="175.6">Note-Digital I/OLevels</text>
</g>
<text font-size="2.5" x="237.1" y="69.4">BL</text>
<text font-size="2.5" fill="#000080" x="165.6" y="110.3">R</text>
<g font-size="2.2" fill="#404040">
<text x="36" y="3.3">1</text>
<text x="108.9" y="3.3">2</text>
<text x="181.8" y="3.3">3</text>
<text x="254.7" y="3.3">4</text>
<text x="1.8" y="26.1">A</text>
<text x="288.3" y="26.1">A</text>
<text x="1.9" y="74.2">B</text>
<text x="288.4" y="74.2">B</text>
<text x="1.9" y="122.4">C</text>
<text x="288.4" y="122.4">C</text>
<text x="1.8" y="170.6">D</text>
<text x="288.3" y="170.6">D</text>
<text x="36" y="190.9">1</text>
<text x="108.9" y="190.9">2</text>
<text x="181.8" y="190.9">3</text>
<text x="254.7" y="190.9">4</text>
</g>
<g font-size="2.2" fill="#800000">
<text x="99" y="16">VDD_BDM</text>
<text x="112.9" y="22.3">5V</text>
<text x="193.1" y="19.8">Vusb</text>
<text x="201.6" y="19.8">5V</text>
<text x="230.7" y="27.4">OSC1</text>
<text x="116.6" y="35">BKGD/SWDIO_I</text>
<text x="270.1" y="33.7">5V</text>
<text x="76.1" y="37.5">VDD_BDM</text>
<text x="228.2" y="40.1">OSC2</text>
<text x="36.8" y="46.4">VDD_BDM</text>
<text x="144.5" y="47.7">BKGD/SWDIO_I</text>
<text x="63.4" y="50.2">T_BKGD/SWDIO</text>
<text x="92.8" y="48.2" transform="rotate(-90 92.8 48.2)">BKGD/SWD_IO</text>
<text x="114.1" y="50.2">BKGD/SWDIO_O</text>
<text x="144.5" y="52.7">SWDCLK_O</text>
<text x="144.5" y="50.2">BKGD/SWDIO_O</text>
<text x="233.3" y="52.7">SWO_I</text>
<text x="49.4" y="57.8">T_RSTn</text>
<text x="114.1" y="55.3">BKGD/SWDIO_DRV</text>
<text x="144.5" y="57.8">RSTn_I</text>
<text x="144.5" y="55.3">BKGD/SWDIO_DRV</text>
<text x="233.3" y="57.8">BKGD/LED</text>
<text x="233.3" y="55.3">SWDCLK_DRV</text>
<text x="120.4" y="65.4">RSTn_I</text>
<text x="144.5" y="62.9">TxD</text>
<text x="144.5" y="60.4">RxD</text>
<text x="233.3" y="60.4">RSTn_O</text>
<text x="41.8" y="70.5">T_BKGD/SWDIO</text>
<text x="76.1" y="68">VDD_BDM</text>
<text x="265" y="68">5V</text>
<text x="63.4" y="80.6">T_RSTn</text>
<text x="92.8" y="79.9" transform="rotate(-90 92.8 79.9)">RST_IO</text>
<text x="120.4" y="80.6">RSTn_O</text>
<text x="227.2" y="83.7" transform="rotate(-90 227.2 83.7)">USBDP</text>
<text x="232.2" y="83.7" transform="rotate(-90 232.2 83.7)">USBDM</text>
<text x="252.3" y="83.2">5V</text>
<text x="9" y="85.7">VDD_BDM</text>
<text x="41.8" y="88.2">T_BKGD/SWDIO</text>
<text x="248.5" y="88.2">USB-</text>
<text x="41.8" y="90.8">T_SWDCLK</text>
<text x="41.8" y="93.3">T_SWO</text>
<text x="76.1" y="90.8">VDD_BDM</text>
<text x="86.3" y="93.3">VDD_BDM</text>
<text x="112.9" y="90.8">5V</text>
<text x="248.5" y="90.8">USB+</text>
<text x="41.8" y="98.4">T_RSTn</text>
<text x="63.4" y="103.5">T_SWO</text>
<text x="116.6" y="103.5">SWO_I</text>
<text x="153.4" y="103.5">5V</text>
<text x="175.7" y="103.5">Vdd</text>
<text x="211.7" y="103.5">3V</text>
<text x="220.7" y="103.5">VDD_BDM</text>
<text x="234.1" y="103.5">Vdd</text>
<text x="63.4" y="123.7">T_SWDCLK</text>
<text x="92.8" y="124.2" transform="rotate(-90 92.8 124.2)">T_SWDCLK_O</text>
<text x="116.6" y="123.7">SWDCLK_O</text>
<text x="116.6" y="128.8">SWDCLK_DRV</text>
<text x="39.4" y="141.5">VDD_BDM</text>
<text x="121.7" y="151.6">RxD</text>
<text x="63.4" y="161.8">T_TxD</text>
<text x="63.4" y="159.2">T_RxD</text>
<text x="121.7" y="161.8">TxD</text>
<text x="58.6" y="174.4">GND</text>
</g>
<g font-size="2.2" fill="#000080">
<text x="106.2" y="22.1">C1</text>
<text x="237.1" y="22.3">Y1a</text>
<text x="244.7" y="19.8">Y1b</text>
<text x="244.7" y="22.3">CSTCR4M00G53-R0</text>
<text x="106.2" y="24.6">100nF</text>
<text x="115.1" y="29.9">R1</text>
<text x="177.5" y="28.7">10uF/10V</text>
<text x="178.8" y="26.1">C5</text>
<text x="188.9" y="28.7">470nF</text>
<text x="189.9" y="25.9">C3</text>
<text x="211.7" y="28.7">100nF</text>
<text x="212.7" y="25.9">C4</text>
<text x="220.6" y="28.7">10uF/10V</text>
<text x="221.9" y="26.1">C6</text>
<text x="237.1" y="24.9">12MHz</text>
<text x="254.6" y="25.1">C2</text>
<text x="115.1" y="32.5">1k5</text>
<text x="235.6" y="35">R2</text>
<text x="254.6" y="32.2">18pF</text>
<text x="106.5" y="40.1">U4C</text>
<text x="235.6" y="37.5">1M</text>
<text x="254.6" y="37.8">C7</text>
<text x="272.6" y="41.3">R7</text>
<text x="74.8" y="47.7">100K</text>
<text x="74.8" y="45.1">R3</text>
<text x="86.2" y="46.4">R4</text>
<text x="106.5" y="42.6">74LV125A</text>
<text x="254.6" y="44.9">18pF</text>
<text x="272.6" y="43.9">680R</text>
<text x="24.1" y="52.7">P1</text>
<text x="86.2" y="48.9">47R</text>
<text x="272.6" y="51.5">USBActivity</text>
<text x="272.6" y="48.9">D1</text>
<text x="92.5" y="55.3">U4B</text>
<text x="92.5" y="57.8">74LV125A</text>
<text x="237.1" y="65.4">JP1</text>
<text x="105.2" y="70.5">U4A</text>
<text x="277.6" y="71.8">V</text>
<text x="277.6" y="69.2">B</text>
<text x="74.8" y="75.6">R5</text>
<text x="86.2" y="76.8">R6</text>
<text x="104" y="73">74LV125A</text>
<text x="273.8" y="76.8">P2</text>
<text x="277.6" y="74.3">G</text>
<text x="74.8" y="78.1">100K</text>
<text x="86.2" y="79.4">47R</text>
<text x="169.9" y="78.1">U1</text>
<text x="169.9" y="80.6">MC9S08JS16CWJ</text>
<text x="271.3" y="80.6">ICP Header</text>
<text x="24.1" y="85.7">P3</text>
<text x="91.3" y="84.4">U4D</text>
<text x="91.3" y="87">74LV125A</text>
<text x="239.6" y="87">33R</text>
<text x="239.6" y="84.4">R8</text>
<text x="239.6" y="94.6">R11</text>
<text x="74.8" y="100.9">100K</text>
<text x="74.8" y="98.4">R9</text>
<text x="98.6" y="97.6">U6B</text>
<text x="115.1" y="100.9">1k5</text>
<text x="115.1" y="98.4">R10</text>
<text x="239.6" y="97.1">33R</text>
<text x="158.5" y="103.5">F1</text>
<text x="158.5" y="106">miniSMDC050F</text>
<text x="185.1" y="103.5">U2</text>
<text x="185.1" y="106">MC33375ST-3.3T3</text>
<text x="265" y="102.2">J1</text>
<text x="98.6" y="111.8">74LV125A</text>
<text x="212.7" y="113.6">C9</text>
<text x="233.3" y="113.6">JP2</text>
<text x="86.2" y="119.9">R12</text>
<text x="98.6" y="119.7">U6A</text>
<text x="167.3" y="118.7">100nF</text>
<text x="167.3" y="116.1">C8</text>
<text x="212.7" y="116.1">4u7F/10V</text>
<text x="224.4" y="117.4">3V</text>
<text x="229.5" y="117.4">5V</text>
<text x="86.2" y="122.5">47R</text>
<text x="223.4" y="121.2">Target Power</text>
<text x="98.6" y="132.1">74LV125A</text>
<text x="36.8" y="149.1">100nF</text>
<text x="36.8" y="146.5">C10</text>
<text x="84.9" y="145.3">U6D</text>
<text x="84.9" y="147.8">74LV125A</text>
<text x="98.9" y="155.4">U6C</text>
<text x="40.6" y="156.7">P4</text>
<text x="98.9" y="158">74LV125A</text>
<text x="40.6" y="171.9">Serial</text>
<text x="64.7" y="173.2">100K</text>
<text x="64.7" y="170.6">R13</text>
</g>
<g font-size="2.2">
<text x="94.9" y="29.9">14</text>
<text x="95.9" y="35">9</text>
<text x="100.7" y="31.2">VDD</text>
<text x="108.5" y="35">8</text>
<text x="194.2" y="33.5" transform="rotate(-90 194.2 33.5)">17</text>
<text x="201.8" y="33.5" transform="rotate(-90 201.8 33.5)">13</text>
<text x="94.9" y="40.1">10</text>
<text x="203.1" y="41.5" transform="rotate(-90 203.1 41.5)">Vdd</text>
<text x="209.4" y="41.3">PTB5/EXTAL</text>
<text x="210.6" y="38.8">PTB4/XTAL</text>
<text x="225.2" y="37.5">1</text>
<text x="225.2" y="40.1">2</text>
<text x="166.9" y="45.1">8</text>
<text x="166.9" y="47.7">9</text>
<text x="171.7" y="46.4">PTA0/KBIP0/TPMCH0</text>
<text x="195.5" y="45" transform="rotate(-90 195.5 45)">Vusb33</text>
<text x="215.6" y="46.4">Vssosc</text>
<text x="225.2" y="45.1">3</text>
<text x="95.9" y="50.2">6</text>
<text x="108.5" y="50.2">5</text>
<text x="165.9" y="50.2">10</text>
<text x="165.9" y="52.7">11</text>
<text x="171.7" y="48.9">PTA1/KBIP1/MISO</text>
<text x="171.7" y="51.5">PTA2/KBIP2/MOSI</text>
<text x="225.2" y="52.7">4</text>
<text x="25.9" y="56.6">1</text>
<text x="25.9" y="59.1">3</text>
<text x="31.5" y="56.6">2</text>
<text x="31.5" y="59.1">4</text>
<text x="108.5" y="55.3">4</text>
<text x="165.9" y="55.3">12</text>
<text x="165.9" y="57.8">18</text>
<text x="171.7" y="54">PTA3/KBIP3/SPSCK</text>
<text x="171.7" y="56.6">PTA4/KBIP4/SS*</text>
<text x="171.7" y="59.1">PTA5/KBIP5/TPMCH1</text>
<text x="206.9" y="54">PTB0/IRQ/TCLK</text>
<text x="207.1" y="59.1">PTB2/BKGD/MS</text>
<text x="209.1" y="56.6">PTB1/RESET*</text>
<text x="225.2" y="55.3">5</text>
<text x="225.2" y="57.8">6</text>
<text x="25.9" y="61.6">5</text>
<text x="31.5" y="61.6">6</text>
<text x="95.9" y="65.4">2</text>
<text x="108.5" y="65.4">3</text>
<text x="165.9" y="60.4">19</text>
<text x="165.9" y="62.9">20</text>
<text x="171.7" y="61.6">PTA6/KBIP6/RxD</text>
<text x="171.7" y="64.2">PTA7/KBIP7/TxD</text>
<text x="209.9" y="61.6">PTB3/BLMS*</text>
<text x="225.2" y="60.4">7</text>
<text x="225.2" y="65.4">15</text>
<text x="95.9" y="70.5">1</text>
<text x="198" y="71.8" transform="rotate(-90 198 71.8)">Vss</text>
<text x="214.6" y="66.7">USBDN</text>
<text x="214.9" y="69.2">USBDP</text>
<text x="225.2" y="68">16</text>
<text x="94.9" y="80.6">11</text>
<text x="108.5" y="80.6">12</text>
<text x="196.7" y="78" transform="rotate(-90 196.7 78)">14</text>
<text x="25.9" y="89.5">1</text>
<text x="31.5" y="89.5">2</text>
<text x="108.5" y="85.7">13</text>
<text x="265.5" y="87">USB+5v</text>
<text x="265.5" y="89.5">USBDM</text>
<text x="25.9" y="92">3</text>
<text x="25.9" y="94.6">5</text>
<text x="31.5" y="92">4</text>
<text x="31.5" y="94.6">6</text>
<text x="265.5" y="92">USBDP</text>
<text x="265.5" y="94.6">USB_ID</text>
<text x="24.8" y="97.1">Key</text>
<text x="25.9" y="99.6">9</text>
<text x="30.5" y="99.6">10</text>
<text x="31.5" y="97.1">8</text>
<text x="94.9" y="98.4">14</text>
<text x="100.7" y="99.6">VDD</text>
<text x="265.5" y="97.1">USBGnd</text>
<text x="25.9" y="102.2">11</text>
<text x="25.9" y="104.7">13</text>
<text x="25.9" y="107.3">15</text>
<text x="30.5" y="102.2">12</text>
<text x="30.5" y="104.7">14</text>
<text x="30.5" y="107.3">16</text>
<text x="95.9" y="103.5">5</text>
<text x="108.5" y="103.5">6</text>
<text x="25.9" y="109.8">17</text>
<text x="25.9" y="112.3">19</text>
<text x="30.5" y="109.8">18</text>
<text x="30.5" y="112.3">20</text>
<text x="95.9" y="108.5">4</text>
<text x="182.1" y="111.1">2</text>
<text x="182.1" y="108.5">1</text>
<text x="186.9" y="112.3">ON/OFF</text>
<text x="186.9" y="109.8">IN</text>
<text x="199.4" y="109.8">OUT</text>
<text x="207.4" y="108.5">3</text>
<text x="192.7" y="115.6">GND</text>
<text x="194.2" y="119.9" transform="rotate(-90 194.2 119.9)">4</text>
<text x="95.9" y="123.7">3</text>
<text x="108.5" y="123.7">2</text>
<text x="108.5" y="128.8">1</text>
<text x="78.4" y="151.6">12</text>
<text x="92" y="151.6">11</text>
<text x="45.4" y="160.5">4</text>
<text x="78.4" y="156.7">13</text>
<text x="102.2" y="161.8">8</text>
<text x="114.9" y="161.8">9</text>
<text x="45.4" y="165.6">2</text>
<text x="45.4" y="163">3</text>
<text x="114.9" y="166.8">10</text>
<text x="45.4" y="168.1">1</text>
<text x="199" y="169.3">Title</text>
<text x="199" y="176.9">Size</text>
<text x="211.7" y="176.9">Number</text>
<text x="262.4" y="176.9">Revision</text>
<text x="199" y="184.5">Date:</text>
<text x="200.3" y="180.7">A4</text>
<text x="210.5" y="184.5">1/09/2012</text>
<text x="249.8" y="184.5">Sheet</text>
<text x="256.2" y="184.5">of</text>
<text x="199" y="187.1">File:</text>
<text x="210.5" y="187.1">C:\Peter\..\USBDM_SWD_SER_JS16CWJ.SchDDrawn By:</text>
<text x="249.9" y="187.1">oc</text>
</g>
</svg>
